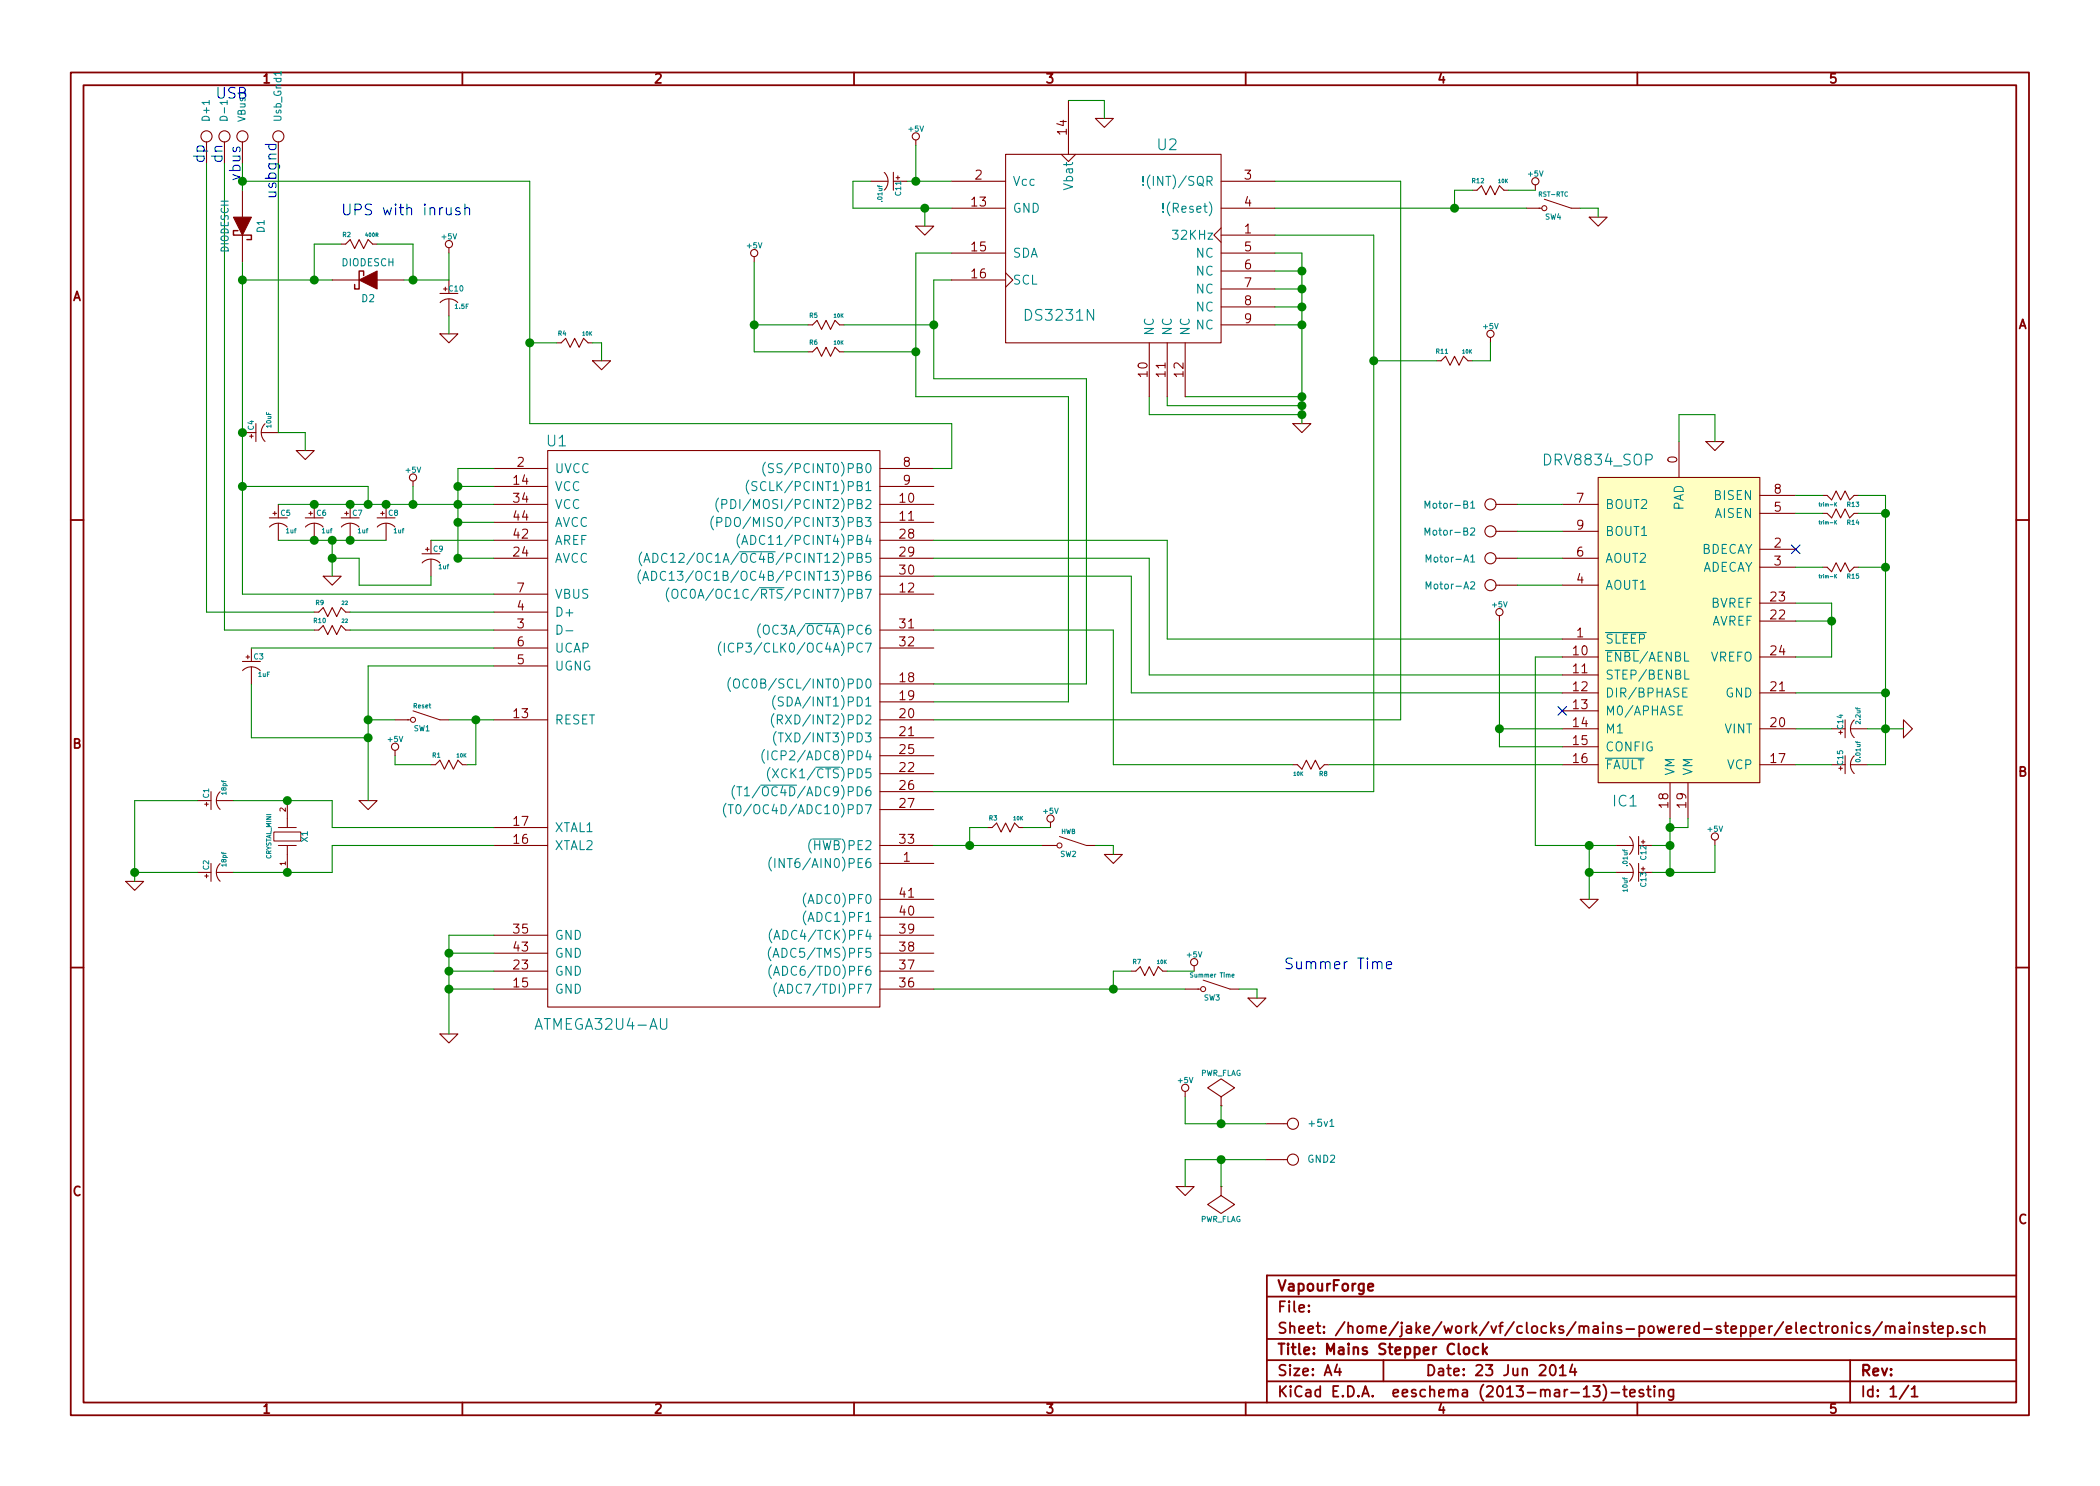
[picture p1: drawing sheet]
<svg xmlns="http://www.w3.org/2000/svg" width="297mm" height="210mm" viewBox="0 0 297 210" stroke-linecap="round" stroke-linejoin="round" font-family="sans-serif">
<g fill="none" stroke="#840000" stroke-width=".25">
<path d="M10 10.3h277v189.9h-277zM11.8 12.1h273.4v186.3h-273.4zM65.4 10.3v1.8M120.8 10.3v1.8M176.2 10.3v1.8M231.6 10.3v1.8M10 73.6h1.8M285.2 73.6h1.8M10 136.9h1.8M285.2 136.9h1.8M65.4 198.4v1.8M120.8 198.4v1.8"/>
<path d="M176.2 198.4v1.8M179.2 192.5h106M179.2 195.4h106M179.2 189.5h106M179.2 183.5h106M185.1 185.5h.1l-.1 .1v-.1v.1M185.1 184.7l.1 .1h-.1v-.1v.1M189.1 193l-.3 1.1h.9M189.5 193.6v1M195.7 192.5v2.9M219.4 193.3a.35 .35 0 0 1 .3-.2 .35 .35 0 0 1 .3 .3 .77 .77 0 0 1-.4 1.2 .9 .9 0 0 1-.2-1.3zM220.6 193.5l.5-.4v1.5"/>
<path d="M220.6 194.6h.9M222.4 193l-.4 1.1h1M222.8 193.6v1M225.3 196.1h1l-.5 .6 .4 .1 .1 .2-.1 .5-.2 .1h-.4l-.3-.1M226.8 195.9a1.71 1.71 0 0 1 0 2.3M227.9 197h1.2M229.6 196.6h.5M229.8 196.1v1.3l.2 .2h.1M230.6 197.1l.7-.1-.1-.3-.4-.1-.2 .2v.7l.2 .1 .4-.1M231.6 198.4v1.8M232.4 196.7a.37 .37 0 0 0-.5 .1v.1a.54 .54 0 0 0 .5 .3l.1 .1-.1 .2-.1 .1-.4-.1M232.9 196.6h.6"/>
<path d="M233.1 196.1v1.3l.2 .2h.2M234 196.1l-.1 .1 .1 .1 .1-.1-.1-.1v.2M234 196.6v1M234.7 196.7a.38 .38 0 0 1 .7 .1v.8M234.7 196.6v1M236.7 196.6v1.2a.39 .39 0 0 1-.6 .2M236.7 196.7l-.4-.1-.3 .3 .1 .6 .2 .1 .4-.1M257.2 187.6h.6M257.4 187.1v1.3l.2 .2h.2M258.3 187.6v1M258.7 187.6l-.3 .1-.1 .2M259.2 187.8a.41 .41 0 0 1 .7 .1v.4a.41 .41 0 0 1-.4 .3 .41 .41 0 0 1-.3-.3z"/>
<path d="M260.6 187.8a.38 .38 0 0 1 .6 0v.8M260.6 187.6v1M261.7 192.5v5.9M261.9 187.1l-.1 .1 .1 .1 .1-.1-.1-.1v.2M261.9 187.6v1M263.3 187.7l-.5-.1-.2 .3v.6l.2 .1 .5-.1M264.4 187.7a.37 .37 0 0 0-.5 .1v.1a.54 .54 0 0 0 .5 .3l.1 .1-.1 .2-.1 .1-.4-.1M266.2 187l-1.3 2M266.7 187.8a.38 .38 0 0 1 .7 0v.8M266.7 187.6v1M267.4 187.8a.36 .36 0 0 1 .3-.2 .36 .36 0 0 1 .3 .2v.8M268.7 187.7l.2-.1 .4 .1 .1 .9"/>
<path d="M269.4 188l-.5 .1-.2 .2v.2l.2 .1 .5-.1M270 196l-1.3 2M270.1 187.1l-.1 .1 .1 .1 .1-.1-.1-.1v.2M270.1 187.6v1M270.4 196.5l.4-.4v1.5M270.4 197.6h.8M270.8 187.8a.38 .38 0 0 1 .6 0v.8M270.8 187.6v1M272.6 187.7a.37 .37 0 0 0-.5 .1v.1a.54 .54 0 0 0 .5 .3l.1 .1-.1 .2-.1 .1-.4-.1M273.2 187.6h.5M273.4 187.1v1.3l.2 .2h.1M274.1 188.1l.8-.1-.1-.3-.4-.1-.3 .2 .1 .7 .2 .1 .4-.1"/>
<path d="M275.5 187.7a.48 .48 0 0 1 .6 .1l.1 .1-.1 .6a.48 .48 0 0 1-.6 0M275.5 187.6v1.5M276.9 188.5v.1l-.1-.1h.1v.1M278.1 187.7a.37 .37 0 0 0-.6 .1v.1a.54 .54 0 0 0 .6 .3l.1 .1-.1 .2-.2 .1-.4-.1M279.4 187.7l-.4-.1-.3 .3 .1 .6 .2 .1 .4-.1M280.1 187.8a.38 .38 0 0 1 .6 0v.8M280.1 187.1v1.5M285.2 180.5h-106v17.9"/>
</g>
<path d="M207.1 190.7a.41 .41 0 0 1 .7 .2v.4a.41 .41 0 0 1-.4 .3 .41 .41 0 0 1-.4-.3zM209.1 190.7l-.4-.1-.3 .3 .1 .6 .2 .1 .4-.1M209.8 190.1v1.5M209.9 191.1l.4 .5M210.3 190.6l-.5 .6" fill="none" stroke="#840000" stroke-width=".3"/>
<g fill="none" stroke="#840000" stroke-width=".14">
<path d="M217.7 29.5h.4M218.4 28.2l3.8 1.3M38.7 117.7h3.8v1.3h-3.8zM39.4 119.6h2.5zM39.4 117.1h2.5zM57.7 101.8h.4M58.4 100.6l3.8 1.2M149.1 119.6h.4M149.9 118.4l3.8 1.2M169.4 139.9h.4M170.2 138.7l3.8 1.2"/>
<circle cx="218.4" cy="29.5" r=".36"/>
<circle cx="58.4" cy="101.8" r=".36"/>
<circle cx="149.9" cy="119.6" r=".36"/>
<circle cx="170.2" cy="139.9" r=".36"/>
</g>
<g fill="none" stroke="#840000" stroke-width=".15">
<path d="M129.5 19.8v.8M151.1 14.2v7.6M154.9 16.8h2.6l-1.3 1.2zM29.2 20.1v.5M31.7 20.1v.5M34.3 20.1v.5M34.3 26.9v3.8M34.3 33.3v3.8M39.4 20.1v3M47 39.6h3.8M48.3 34.5h.6l.6-.6 .7 1.3 .6-1.3 .6 1.3 .7-1.3 .6 .6h.6M53.3 39.6h3.8"/>
<path d="M63.5 35v.8M63.5 39.6v1.9M106.7 36.3v.8M123.2 25.6h2.4M125.1 24.4a1.72 1.72 0 0 1 0 2.5M126.4 24.4v2.5M126.4 25.6h1.9M126.7 25.1h.6M127 24.9v.5M129.5 32h2.6l-1.3 1.3zM134.6 29.5h7.6M134.6 25.6h7.6"/>
<path d="M134.6 35.8h7.6M134.6 39.6h7.6M142.2 21.8h30.5v26.7h-30.5zM142.2 38.6l1.1 1-1.1 1M150.1 21.8l1 1.1 1-1.1M172.7 32.3l-1 1 1 1M172.7 29.5h7.6M172.7 33.3h7.6M172.7 25.6h7.6M172.7 35.8h7.6M172.7 38.3h7.6M208.3 26.9h.6l.6-.6 .7 1.3 .6-1.3 .7 1.3 .6-1.3 .6 .6h.7"/>
<path d="M215.9 29.5h1.9M217.2 26.2v.7M222.2 29.5h1.3M224.8 30.7h2.5l-1.2 1.3zM36.2 59.9v2.6M37.5 60a1.72 1.72 0 0 0 0 2.5M62.2 41.5h2.6M62.2 47.2h2.6l-1.3 1.3zM62.3 42.8a1.72 1.72 0 0 1 2.4 0M62.7 40.9h.5M63 40.6v.5M63.5 42.3v2.4"/>
<path d="M78.7 48.5h.7l.6-.6 .6 1.2 .7-1.2 .6 1.2 .6-1.2 .7 .6h.6M83.8 51h2.6l-1.3 1.3zM114.3 49.8h.6l.7-.7 .6 1.3 .6-1.3 .7 1.3 .6-1.3 .6 .7h.7M114.3 46h.6l.7-.7 .6 1.3 .6-1.3 .7 1.3 .6-1.3 .6 .7h.7M162.6 48.5v7.6M165.1 48.5v7.6M167.6 48.5v7.6M172.7 46h7.6M172.7 40.9h7.6M172.7 43.4h7.6M182.9 59.9h2.5l-1.3 1.3zM203.2 51h.6l.7-.6 .6 1.3 .6-1.3 .7 1.3 .6-1.3 .6 .6h.7"/>
<path d="M210.8 47.7v.8M34.3 61.2h1.9M35.3 61.7h.5M35.6 61.5v.5M37 61.2h2.4M38.1 73.3h2.5M38.1 74.6a1.72 1.72 0 0 1 2.5 0M38.6 72.6h.5M38.9 72.4v.5M39.4 71.4v1.9M39.4 74v2.4M41.9 63.7h2.5l-1.2 1.3z"/>
<path d="M43.2 73.3h2.5M43.2 74.6a1.72 1.72 0 0 1 2.5 0M43.7 72.6h.5M43.9 72.4v.5M44.4 71.4v1.9M44.4 74v2.4M48.3 73.3h2.5M48.3 74.6a1.72 1.72 0 0 1 2.5 0M48.8 72.6h.5M49 72.4v.5M49.5 71.4v1.9M49.5 74v2.4"/>
<path d="M53.3 73.3h2.6M53.4 74.6a1.72 1.72 0 0 1 2.5 0M53.8 72.6h.6M54.1 72.4v.5M54.6 71.4v1.9M54.6 74v2.4M58.4 68.1v.7M59.7 78.4h2.5M59.7 79.6a1.72 1.72 0 0 1 2.5 0M60.2 77.7h.5M60.5 77.5v.5M61 76.4v2"/>
<path d="M61 79.1v2.4M69.8 66.3h7.7M69.8 68.8h7.7M69.8 71.4h7.7M69.8 73.9h7.7M69.8 76.4h7.7M69.8 79h7.7M77.5 63.7h47v78.8h-47zM124.5 66.3h7.6M124.5 68.8h7.6M124.5 71.4h7.6M124.5 73.9h7.6"/>
<path d="M124.5 76.4h7.6M124.5 79h7.6M211.6 71.4h3M211.6 79h3M211.6 75.2h3M221 71.4h5.1M221 79h5.1M221 75.2h5.1M226.1 67.6h22.8v43.1h-22.8zM237.5 62.5v5.1M241.3 62.5h2.5l-1.2 1.2zM248.9 77.7h5.1"/>
<path d="M248.9 72.6h5.1M248.9 70.1h5.1M257.8 72.6h.6l.7 .7 .6-1.3 .6 1.3 .7-1.3 .6 1.3 .7-.7h.6M257.8 70.1h.6l.7 .6 .6-1.2 .6 1.2 .7-1.2 .6 1.2 .7-.6h.6M34.3 93.6h2.5M34.3 94.9a1.72 1.72 0 0 1 2.5 0M34.8 93h.5M35.1 92.7v.5M35.6 91.7v1.9M35.6 94.4v2.4M44.4 86.6h.7l.6-.6 .7 1.2 .6-1.2 .6 1.2 .7-1.2 .6 .6h.6M44.4 89.1h.7l.6-.6 .7 1.3 .6-1.3 .6 1.3 .7-1.3 .6 .6h.6"/>
<path d="M45.7 81.5h2.6l-1.3 1.3zM69.8 89.1h7.7M69.8 86.6h7.7M69.8 94.2h7.7M69.8 91.7h7.7M69.8 84.1h7.7M124.5 89.1h7.6M124.5 91.7h7.6M124.5 84.1h7.6M124.5 81.5h7.6M124.5 96.8h7.6M124.5 99.3h7.6"/>
<path d="M211.6 82.8h3M212.1 87.1v.8M221 90.4h5.1M221 82.8h5.1M221 93h5.1M221 95.5h5.1M221 98h5.1M248.9 80.3h5.1M248.9 93h5.1M248.9 98h5.1M248.9 87.9h5.1M248.9 85.3h5.1"/>
<path d="M257.8 80.3h.6l.7 .6 .6-1.3 .6 1.3 .7-1.3 .6 1.3 .7-.6h.6M27.9 113.3h1.9M29 113.8h.5M29.2 113.5v.5M29.8 112v2.5M30.6 113.3h2.4M31.1 112a1.72 1.72 0 0 0 0 2.5M40.6 119.6v3.8M40.6 113.3v3.8M50.8 113.3h2.5l-1.2 1.2zM55.9 106.2v.7M55.9 101.8h1.9"/>
<path d="M61 108.2h.6l.6-.6 .7 1.2 .6-1.2 .6 1.2 .7-1.2 .6 .6h.6M62.2 101.8h1.3M69.8 119.6h7.7M69.8 101.8h7.7M69.8 117.1h7.7M124.5 119.6h7.6M124.5 101.8h7.6M124.5 104.4h7.6M124.5 109.5h7.6M124.5 106.9h7.6M124.5 112h7.6M124.5 114.5h7.6"/>
<path d="M139.7 117.1h.6l.7-.6 .6 1.2 .6-1.2 .7 1.2 .6-1.2 .6 .6h.7M147.3 119.6h1.9M148.6 116.3v.8M153.7 119.6h1.2M182.9 108.2h.6l.6 .6 .7-1.2 .6 1.2 .7-1.2 .6 1.2 .6-.6h.7M221 108.2h5.1M221 103.1h5.1M221 100.6h5.1M221 105.7h5.1M228.6 119.6h2.4M230.5 118.4a1.72 1.72 0 0 1 0 2.5M231.8 118.4v2.5"/>
<path d="M231.8 119.6h1.9M232.2 119.1h.5M232.4 118.9v.5M236.2 110.7v5.1M238.8 110.7v5.1M242.6 118.9v.7M248.9 108.2h5.1M248.9 103.1h5.1M259.1 108.2h1.9M259.1 103.1h1.9M260.1 103.6h.5M260.1 108.7h.5"/>
<path d="M260.3 103.4v.5M260.3 108.5v.5M261 101.8v2.6M261 106.9v2.6M261.7 108.2h2.5M261.7 103.1h2.5M262.3 101.9a1.72 1.72 0 0 0 0 2.5M262.3 107a1.72 1.72 0 0 0 0 2.4M269.2 101.8l1.3 1.3-1.3 1.3zM17.8 124.7h2.5l-1.3 1.3zM27.9 123.4h1.9M29 123.9h.5"/>
<path d="M29.2 123.7v.5M29.8 122.2v2.5M30.6 123.4h2.4M31.1 122.2a1.72 1.72 0 0 0 0 2.5M69.8 137.4h7.7M69.8 134.9h7.7M69.8 139.9h7.7M69.8 132.3h7.7M124.5 122.2h7.6M124.5 129.8h7.6M124.5 127.2h7.6M124.5 137.4h7.6"/>
<path d="M124.5 134.9h7.6M124.5 139.9h7.6M124.5 132.3h7.6M156.2 120.9h2.5l-1.2 1.3zM160 137.4h.7l.6-.6 .6 1.2 .7-1.2 .6 1.2 .6-1.2 .7 .6h.6M167.6 139.9h1.9M168.9 136.6v.8M174 139.9h1.3M223.5 127.2h2.6l-1.3 1.3zM228.6 123.4h2.4M230.5 122.2a1.72 1.72 0 0 1 0 2.5M231.8 122.2v2.5"/>
<path d="M231.8 123.4h1.9M232.2 122.9h.5M232.4 122.7v.5M62.2 146.3h2.6l-1.3 1.3zM167.6 154.4v.8M172.7 156.5h.1M172.7 155.2l1.9-1.3-1.9-1.3-1.9 1.3 1.9 1.3v1.3M176.5 141.2h2.6l-1.3 1.3zM179.1 159h3M166.4 167.9h2.5l-1.3 1.3zM172.7 167.9h.1M172.7 167.9v1.3l1.9 1.2-1.9 1.3-1.9-1.3 1.9-1.2"/>
<path d="M179.1 164.1h3"/>
<circle cx="29.2" cy="19.3" r=".79"/>
<circle cx="31.7" cy="19.3" r=".79"/>
<circle cx="34.3" cy="19.3" r=".79"/>
<circle cx="39.4" cy="19.3" r=".79"/>
<circle cx="129.5" cy="19.3" r=".51"/>
<circle cx="63.5" cy="34.5" r=".51"/>
<circle cx="106.7" cy="35.8" r=".51"/>
<circle cx="217.2" cy="25.6" r=".51"/>
<circle cx="210.8" cy="47.2" r=".51"/>
<circle cx="58.4" cy="67.6" r=".51"/>
<circle cx="210.8" cy="79" r=".79"/>
<circle cx="210.8" cy="75.2" r=".79"/>
<circle cx="210.8" cy="71.4" r=".79"/>
<circle cx="210.8" cy="82.8" r=".79"/>
<circle cx="212.1" cy="86.6" r=".51"/>
<circle cx="55.9" cy="105.7" r=".51"/>
<circle cx="148.6" cy="115.8" r=".51"/>
<circle cx="242.6" cy="118.4" r=".51"/>
<circle cx="168.9" cy="136.1" r=".51"/>
<circle cx="167.6" cy="153.9" r=".51"/>
<circle cx="182.9" cy="159" r=".79"/>
<circle cx="182.9" cy="164.1" r=".79"/>
</g>
<g fill="none" stroke="#008484" stroke-width=".15">
<path d="M32.1 14.2v.6M39.8 10.1v.6M161.7 26.1v.1M161.7 25v.7M164.5 29.9v.1M164.5 28.8v.8M90.8 78.1a1.51 1.51 0 0 0 0 2M91.1 79.6l.4-1.3 .4 1.3M91.2 79.2h.6M92.4 78.3a.66 .66 0 0 1 .7 .4 .66 .66 0 0 1-.3 .8l-.4 .1zM94.3 78.4a.5 .5 0 0 0-.6 0 .5 .5 0 0 0-.1 .6 .47 .47 0 0 0 .2 .5 .47 .47 0 0 0 .5-.1M100.9 73a1.51 1.51 0 0 0 0 2"/>
<path d="M101.4 73.9l.6-.1 .1-.2v-.3l-.2-.1h-.5v1.3M101.6 70.5a1.51 1.51 0 0 0 0 1.9M102.1 71.3h.6l.1-.2v-.3l-.2-.1h-.5v1.3M102.7 73.2a.66 .66 0 0 1 .7 .4 .66 .66 0 0 1-.3 .8l-.4 .1zM103.4 70.7a.66 .66 0 0 1 .7 .4 .66 .66 0 0 1-.2 .8l-.5 .1zM104.6 78.1h5.1M104.6 75.6a1.51 1.51 0 0 0 0 1.9M104.9 77l.4-1.2 .5 1.2M105.1 76.7h.5M105.9 67.9a1.51 1.51 0 0 0 0 2M107.1 68.2a.57 .57 0 0 0-.7 0v.4l.5 .3 .2 .3-.3 .2-.5-.1M108.3 65.4a1.51 1.51 0 0 0 0 2"/>
<path d="M109.4 65.7a.57 .57 0 0 0-.7 0v.4l.6 .2 .1 .3-.2 .3-.5-.1M208 71.2l.3-.3v1M208 74.8l.4-.1 .2 .1v.2l-.6 .7h.6M208 78.8l.3-.3v1M208 71.9h.6M208 79.5h.6M78.8 88.5a.66 .66 0 0 1 .7 .4 .66 .66 0 0 1-.2 .8h-.5zM80.1 89.2h.9M90.6 80.6a1.51 1.51 0 0 0 0 2M90.9 82.1l.4-1.3 .4 1.3M91 81.7h.6M92.2 80.8a.66 .66 0 0 1 .7 .4 .66 .66 0 0 1-.2 .8l-.5 .1z"/>
<path d="M94.2 80.9a.5 .5 0 0 0-.7 0 .5 .5 0 0 0-.1 .7 .47 .47 0 0 0 .2 .4 .47 .47 0 0 0 .6 0M94.6 83.2a1.51 1.51 0 0 0 0 1.9M95.1 83.6a.44 .44 0 0 1 .6-.2 .83 .83 0 0 1-.1 1.3 .44 .44 0 0 1-.6-.5zM97.1 83.5a.5 .5 0 0 0-.6 0 .5 .5 0 0 0-.1 .6 .47 .47 0 0 0 .2 .5 .47 .47 0 0 0 .5-.1M102 90.8a1.51 1.51 0 0 0 0 2M102.5 91v1.3M103.3 95.9a1.51 1.51 0 0 0 0 1.9M103.8 91.1a.5 .5 0 0 0-.6 0 .5 .5 0 0 0-.2 .6 .47 .47 0 0 0 .3 .5 .47 .47 0 0 0 .5-.1M103.8 96.3a.44 .44 0 0 1 .6-.2 .83 .83 0 0 1-.1 1.3 .44 .44 0 0 1-.5-.5zM107.4 83.2h3.5M107.5 88.3a1.51 1.51 0 0 0 0 1.9M108 88.6a.44 .44 0 0 1 .6-.1 .83 .83 0 0 1-.1 1.2 .44 .44 0 0 1-.5-.4z"/>
<path d="M109.7 98.4a1.51 1.51 0 0 0 0 2M110.8 98.7a.57 .57 0 0 0-.7 0v.4l.6 .2 .1 .3-.2 .3-.5-.1M113.9 88.2h4.9M208 82.4l.4-.1 .2 .1v.2l-.6 .7h.6M227.1 89.5h5.8M227.1 92h4.7M238 99.9h-.6v1.3h.6M238 97.9h.5M238.3 92.3v1.2h.6M238.3 94.8v1.3h.6M238.6 97.4h-.6v1.2h.6M102.7 113.7a1.51 1.51 0 0 0 0 1.9"/>
<path d="M103 113.9h.7M103.4 113.9v1.2M103.9 111.1a1.51 1.51 0 0 0 0 2M104.2 114l.3-.1a.72 .72 0 0 1-.1 1.2l-.2-.1-.1-.4zM104.2 111.3h.7M104.6 111.3v1.3M105.3 111.7l.4-.4v1.3M105.3 112.6h.7M107.6 111.1h5.1M108.1 106a1.51 1.51 0 0 0 0 2M108.6 106.2v1.3M108.9 108.6a1.51 1.51 0 0 0 0 1.9"/>
<path d="M109.3 108.8l.8 1.3M109.5 101a1.51 1.51 0 0 0 0 1.9M109.8 103.5a1.51 1.51 0 0 0 0 2M110 101.8l.6-.1 .1-.1-.1-.3-.2-.1h-.4v1.2M110.1 103.7h.7M110.1 108.8l-.8 1.3M110.3 101.8l.4 .6M110.4 103.7v1.3M114.9 118.7h4.1M115.4 108.6h3.4M227.1 107.3h5.5M237.4 100.5h.4"/>
<path d="M109 134a1.51 1.51 0 0 0 0 1.9M109.1 121.3a1.51 1.51 0 0 0 0 1.9M109.1 136.5a1.51 1.51 0 0 0 0 2M109.2 131.4a1.51 1.51 0 0 0 0 2M109.3 135.5l.5-1.3 .4 1.3M109.4 138l.4-1.3 .5 1.3M109.5 132.9l.4-1.3 .4 1.3M109.5 135.1h.6M109.6 121.5v1.3M109.8 139.1a1.51 1.51 0 0 0 0 1.9M114 128.9a1.51 1.51 0 0 0 0 2M114 126.4a1.51 1.51 0 0 0 0 1.9"/>
<path d="M110.1 140.5l.4-1.2 .5 1.2M110.3 140.2h.5M188.1 159.4h.6"/>
</g>
<path d="M37.5 20.4h1.5M38.1 20.4a.48 .48 0 0 0 .1 .7l.6 .1a.48 .48 0 0 0 .2-.8M65 29.5l-.3-.1-.3 .2 .1 .2 .5 .2 .1 .1-.1 .2-.1 .1-.5-.1M65.8 29.5a.38 .38 0 0 1 .6 .1v.8M65.8 28.9v1.5M196.1 136.6l.7-.2v-.3h-.5l-.2 .2 .1 .7 .1 .1 .5-.1" fill="none" stroke="#0000c2" stroke-width=".15"/>
<path d="M259.6 73.9l.2 .3M259.6 71.3l.2 .3M259.8 73.7l-.3 .2M259.8 71.1l-.3 .3M259.6 81.5l.2 .3M259.8 81.3l-.3 .3M262.5 104.9l.1 .1h.5M262.7 104.9v.3M174.3 138h.3l-.1-.1-.2-.1v.1v.3h.2" fill="none" stroke="#008484" stroke-width=".14"/>
<path d="M226.1 67.6h22.8v43.1h-22.8z" fill="#ffffc2" stroke="#ffffc2" stroke-width=".25"/>
<path d="M253.4 77.1l1.2 1.2M254.6 77.1l-1.2 1.2M220.4 100l1.2 1.2M221.6 100l-1.2 1.2" fill="none" stroke="#000084" stroke-width=".15"/>
<g fill="none" stroke="#008400" stroke-width=".15">
<path d="M151.1 14.2h5.1v2.6M29.2 23.1v63.5h15.2M31.7 23.1v66h12.7M34.3 23.1v3.8M34.3 37.1v47h35.5M34.3 25.6h40.6v34.3h59.7v6.4h-2.5M34.3 39.6h12.7M39.4 23.1v38.1h3.8v2.5M48.3 34.5h-3.9v5.1M53.3 34.5h5.1v5.1M63.5 35.8v3.8h-6.4M106.7 37.1v12.7h7.6"/>
<path d="M123.2 25.6h-2.6v3.9h14M128.3 25.6h6.3M129.5 20.6v5M130.8 29.5v2.5M134.6 35.8h-5.1v20.3h21.6v43.2h-19M134.6 39.6h-2.5v14h21.6v43.2h-21.6M180.3 25.6h17.8v76.2h-66M180.3 33.3h14v78.7h-62.2M180.3 35.8h3.8v24.1M180.3 38.3h3.8M180.3 29.5h35.6M208.3 26.9h-2.6v2.6"/>
<path d="M213.4 26.9h3.8M223.5 29.5h2.6v1.2M63.5 44.7v2.5M74.9 48.5h3.8M83.8 48.5h1.3v2.5M106.7 46h7.6M119.4 46h12.7M119.4 49.8h10.1M162.6 56.1v2.6h21.5M165.1 56.1v1.3h19M167.6 56.1h16.5M180.3 40.9h3.8"/>
<path d="M180.3 43.4h3.8M180.3 46h3.8M194.3 51h8.9M210.8 48.5v2.5h-2.5M34.3 68.8h17.8v2.6M39.4 71.4h30.4M39.4 76.4h15.2M47 79h3.8v3.8h10.2v-1.3M47 76.4v5.1M58.4 68.8v2.6M61 76.4h8.8M64.8 68.8h5"/>
<path d="M64.8 73.9h5M69.8 66.3h-5v12.7h5M132.1 79h30.5v16.5h58.4M132.1 76.4h33v14h55.9M214.6 71.4h6.4M214.6 79h6.4M214.6 75.2h6.4M237.5 62.5v-3.8h5.1v3.8M254 70.1h3.8M254 72.6h3.8M262.9 70.1h3.8v38.1h-2.5M262.9 72.6h3.8"/>
<path d="M35.6 91.7h34.2M35.6 96.8v7.6h16.5M49.5 86.6h20.3M49.5 89.1h20.3M69.8 94.2h-17.7v19.1M132.1 89.1h25.4v19.1h25.4M132.1 81.5h27.9v16.5h61M212.1 87.9v17.8h8.9M214.6 82.8h6.4M221 93h-3.8v26.6h11.4M254 98h12.7M254 85.3h5.1v7.7h-5.1"/>
<path d="M254 87.9h5.1M254 80.3h3.8M262.9 80.3h3.8M27.9 113.3h-8.9v11.4M33 113.3h14v3.8h22.8M52.1 101.8h3.8M55.9 106.9v1.3h5.1M63.5 101.8h6.3M67.3 101.8v6.4h-1.3M69.8 119.6h-22.8v3.8h-14M132.1 119.6h15.2M139.7 117.1h-2.5v2.5"/>
<path d="M144.8 117.1h3.8M154.9 119.6h2.6v1.3M188 108.2h33M212.1 103.1h8.9M224.8 119.6v7.6M233.7 119.6h2.5M236.2 115.8v7.6M238.8 115.8v1.3h-2.6M242.6 119.6v3.8h-8.9M254 108.2h5.1M254 103.1h5.1M264.2 103.1h5"/>
<path d="M19 123.4h8.9M63.5 139.9h6.3M63.5 137.4h6.3M63.5 134.9h6.3M69.8 132.3h-6.3v14M132.1 139.9h35.5M160 137.4h-2.5v2.5M165.1 137.4h3.8M175.3 139.9h2.5v1.3M224.8 123.4h3.8M167.6 155.2v3.8h11.5M172.7 156.5v2.5"/>
<path d="M172.7 164.1v3.8M179.1 164.1h-11.5v3.8"/>
</g>
<g fill="#008400" stroke="#008400" stroke-width=".25">
<circle cx="64.8" cy="71.4" r=".51"/>
<circle cx="64.8" cy="68.8" r=".51"/>
<circle cx="34.3" cy="61.2" r=".51"/>
<circle cx="64.8" cy="79" r=".51"/>
<circle cx="52.1" cy="104.4" r=".51"/>
<circle cx="52.1" cy="101.8" r=".51"/>
<circle cx="40.6" cy="123.4" r=".51"/>
<circle cx="40.6" cy="113.3" r=".51"/>
<circle cx="19" cy="123.4" r=".51"/>
<circle cx="63.5" cy="139.9" r=".51"/>
<circle cx="63.5" cy="137.4" r=".51"/>
<circle cx="63.5" cy="134.9" r=".51"/>
<circle cx="137.2" cy="119.6" r=".51"/>
<circle cx="64.8" cy="73.9" r=".51"/>
<circle cx="54.6" cy="71.4" r=".51"/>
<circle cx="49.5" cy="71.4" r=".51"/>
<circle cx="44.5" cy="71.4" r=".51"/>
<circle cx="44.5" cy="76.4" r=".51"/>
<circle cx="49.5" cy="76.4" r=".51"/>
<circle cx="47" cy="76.4" r=".51"/>
<circle cx="47" cy="79" r=".51"/>
<circle cx="58.4" cy="71.4" r=".51"/>
<circle cx="67.3" cy="101.8" r=".51"/>
<circle cx="172.7" cy="164.1" r=".51"/>
<circle cx="172.7" cy="159" r=".51"/>
<circle cx="184.2" cy="38.3" r=".51"/>
<circle cx="184.2" cy="40.9" r=".51"/>
<circle cx="184.2" cy="43.4" r=".51"/>
<circle cx="184.2" cy="46" r=".51"/>
<circle cx="184.2" cy="56.1" r=".51"/>
<circle cx="184.2" cy="57.4" r=".51"/>
<circle cx="184.2" cy="58.7" r=".51"/>
<circle cx="52.1" cy="71.4" r=".51"/>
<circle cx="34.3" cy="68.8" r=".51"/>
<circle cx="129.5" cy="49.8" r=".51"/>
<circle cx="132.1" cy="46" r=".51"/>
<circle cx="106.7" cy="46" r=".51"/>
<circle cx="205.7" cy="29.5" r=".51"/>
<circle cx="157.5" cy="139.9" r=".51"/>
<circle cx="212.1" cy="103.1" r=".51"/>
<circle cx="259.1" cy="87.9" r=".51"/>
<circle cx="266.7" cy="103.1" r=".51"/>
<circle cx="236.2" cy="117.1" r=".51"/>
<circle cx="236.2" cy="119.6" r=".51"/>
<circle cx="236.2" cy="123.4" r=".51"/>
<circle cx="224.8" cy="123.4" r=".51"/>
<circle cx="224.8" cy="119.6" r=".51"/>
<circle cx="266.7" cy="98" r=".51"/>
<circle cx="266.7" cy="80.3" r=".51"/>
<circle cx="266.7" cy="72.6" r=".51"/>
<circle cx="194.3" cy="51" r=".51"/>
<circle cx="129.5" cy="25.6" r=".51"/>
<circle cx="130.8" cy="29.5" r=".51"/>
<circle cx="34.3" cy="39.6" r=".51"/>
<circle cx="44.5" cy="39.6" r=".51"/>
<circle cx="58.4" cy="39.6" r=".51"/>
<circle cx="74.9" cy="48.5" r=".51"/>
</g>
<g fill="#840000" stroke="#840000" stroke-width=".15">
<path d="M33 30.7h2.6l-1.3 2.6z"/>
<path d="M50.8 39.6l2.5-1.3v2.6z"/>
</g>
<path d="M33.7 32.6h-.7v.7h2.6v.6h-.7M51.4 39v-.7h-.6v2.6h-.6v-.6" fill="none" stroke="#840000" stroke-width=".2"/>
<g font-size="2.1" fill="#0000c2">
<text x="30.5" y="14">USB</text>
<text x="29" y="23.1" transform="rotate(-90 29 23.1)">dp</text>
<text x="31.5" y="23.1" transform="rotate(-90 31.5 23.1)">dn</text>
<text x="39.1" y="28.2" transform="rotate(-90 39.1 28.2)">usbgnd</text>
<text x="48.3" y="30.5">UPS with inrush</text>
<text x="181.6" y="137.2">Summer Time</text>
</g>
<g font-size="2.1" fill="#008484">
<text x="163.8" y="21.3">U2</text>
<text x="145.3" y="45.4">DS3231N</text>
<text x="77.4" y="63.2">U1</text>
<text x="218.6" y="65.9">DRV8834_SOP</text>
<text x="228.2" y="114.1">IC1</text>
<text x="76.1" y="145.7">ATMEGA32U4-AU</text>
</g>
<text font-size="2.1" fill="#008400" x="34" y="25.6" transform="rotate(-90 34 25.6)">vbus</text>
<g font-size="2.1" fill="#840000">
<text x="180.7" y="182.7">VapourForge</text>
<text x="180.7" y="185.7">File:</text>
<text x="180.7" y="188.7">Sheet: /home/jake/work/vf/clocks/mains-powered-stepper/electronics/mainstep.sch</text>
<text x="180.7" y="191.7">Title: Mains Stepper Clock</text>
<text x="180.7" y="194.7">Size: A4</text>
<text x="180.7" y="197.7">KiCad E.D.A. eeschema (2013-mar-13)-testing</text>
<text x="201.7" y="194.7">Date: 23 Jun 2014</text>
<text x="263.2" y="197.7">Id: 1/1</text>
<text x="263.2" y="194.7">Rev:</text>
</g>
<g font-size="1.8" fill="#840000">
<text x="37.2" y="11.8">1</text>
<text x="92.6" y="11.8">2</text>
<text x="148" y="11.8">3</text>
<text x="203.4" y="11.8">4</text>
<text x="258.8" y="11.8">5</text>
<text x="150.9" y="19" transform="rotate(-90 150.9 19)">14</text>
<text x="137.5" y="29.2">13</text>
<text x="137.9" y="25.4">2</text>
<text x="176" y="25.4">3</text>
<text x="176" y="29.2">4</text>
<text x="137.5" y="35.6">15</text>
<text x="176" y="33">1</text>
<text x="176" y="35.6">5</text>
<text x="137.5" y="39.4">16</text>
<text x="176" y="38.1">6</text>
<text x="176" y="40.6">7</text>
<text x="10.3" y="42.6">A</text>
<text x="176" y="43.2">8</text>
<text x="176" y="45.7">9</text>
<text x="285.5" y="46.5">A</text>
<text x="162.3" y="53.3" transform="rotate(-90 162.3 53.3)">10</text>
<text x="164.8" y="53.3" transform="rotate(-90 164.8 53.3)">11</text>
<text x="167.4" y="53.3" transform="rotate(-90 167.4 53.3)">12</text>
<text x="237.2" y="65.5" transform="rotate(-90 237.2 65.5)">0</text>
<text x="72.7" y="68.6">14</text>
<text x="72.7" y="71.1">34</text>
<text x="73.2" y="66">2</text>
<text x="127.3" y="71.1">10</text>
<text x="127.8" y="66">8</text>
<text x="127.8" y="68.6">9</text>
<text x="223" y="71.1">7</text>
<text x="251" y="69.8">8</text>
<text x="72.7" y="76.2">42</text>
<text x="72.7" y="73.7">44</text>
<text x="127.3" y="73.7">11</text>
<text x="127.3" y="76.2">28</text>
<text x="223" y="74.9">9</text>
<text x="251" y="77.5">2</text>
<text x="251" y="72.4">5</text>
<text x="72.7" y="78.7">24</text>
<text x="73.2" y="83.8">7</text>
<text x="127.3" y="81.3">30</text>
<text x="127.3" y="83.8">12</text>
<text x="127.3" y="78.7">29</text>
<text x="223" y="82.5">4</text>
<text x="223" y="78.7">6</text>
<text x="251" y="80">3</text>
<text x="73.2" y="88.9">3</text>
<text x="73.2" y="86.4">4</text>
<text x="127.3" y="88.9">31</text>
<text x="250.5" y="87.6">22</text>
<text x="250.5" y="85.1">23</text>
<text x="73.2" y="94">5</text>
<text x="73.2" y="91.4">6</text>
<text x="127.3" y="91.4">32</text>
<text x="222.6" y="92.7">10</text>
<text x="222.6" y="95.2">11</text>
<text x="223" y="90.2">1</text>
<text x="250.5" y="92.7">24</text>
<text x="72.7" y="101.6">13</text>
<text x="127.3" y="101.6">20</text>
<text x="127.3" y="96.5">18</text>
<text x="127.3" y="99.1">19</text>
<text x="222.6" y="97.8">12</text>
<text x="222.6" y="100.3">13</text>
<text x="250.5" y="97.8">21</text>
<text x="10.3" y="105.9">B</text>
<text x="127.3" y="104.1">21</text>
<text x="127.3" y="106.7">25</text>
<text x="222.6" y="102.9">14</text>
<text x="222.6" y="105.4">15</text>
<text x="222.6" y="107.9">16</text>
<text x="250.5" y="102.9">20</text>
<text x="250.5" y="107.9">17</text>
<text x="127.3" y="109.2">22</text>
<text x="127.3" y="111.8">26</text>
<text x="285.5" y="109.8">B</text>
<text x="72.7" y="119.4">16</text>
<text x="72.7" y="116.8">17</text>
<text x="127.3" y="119.4">33</text>
<text x="127.3" y="114.3">27</text>
<text x="236" y="114.2" transform="rotate(-90 236 114.2)">18</text>
<text x="238.5" y="114.2" transform="rotate(-90 238.5 114.2)">19</text>
<text x="127.8" y="121.9">1</text>
<text x="127.3" y="129.5">40</text>
<text x="127.3" y="127">41</text>
<text x="72.7" y="137.2">23</text>
<text x="72.7" y="134.6">43</text>
<text x="72.7" y="132.1">35</text>
<text x="127.3" y="137.2">37</text>
<text x="127.3" y="134.6">38</text>
<text x="127.3" y="132.1">39</text>
<text x="72.7" y="139.7">15</text>
<text x="127.3" y="139.7">36</text>
<text x="10.3" y="169.2">C</text>
<text x="285.5" y="173.2">C</text>
<text x="37.2" y="200">1</text>
<text x="92.6" y="200">2</text>
<text x="148" y="200">3</text>
<text x="203.4" y="200">4</text>
<text x="258.8" y="200">5</text>
</g>
<g font-size="1.8" fill="#008484">
<text x="143.3" y="26.3">Vcc</text>
<text x="151.8" y="26.7" transform="rotate(-90 151.8 26.7)">Vbat</text>
<text x="162.8" y="26.3">!(INT)/SQR</text>
<text x="143.3" y="30.1">GND</text>
<text x="165.1" y="30.1">!(Reset)</text>
<text x="166.3" y="33.9">32KHz</text>
<text x="143.3" y="36.4">SDA</text>
<text x="143.3" y="40.3">SCL</text>
<text x="169.1" y="36.4">NC</text>
<text x="169.1" y="39">NC</text>
<text x="169.1" y="41.5">NC</text>
<text x="163.2" y="47.5" transform="rotate(-90 163.2 47.5)">NC</text>
<text x="165.7" y="47.5" transform="rotate(-90 165.7 47.5)">NC</text>
<text x="168.3" y="47.5" transform="rotate(-90 168.3 47.5)">NC</text>
<text x="169.1" y="44.1">NC</text>
<text x="169.1" y="46.6">NC</text>
<text x="78.5" y="66.9">UVCC</text>
<text x="78.5" y="69.5">VCC</text>
<text x="107.2" y="69.5">(SCLK/PCINT1)PB1</text>
<text x="109.7" y="66.9">(SS/PCINT0)PB0</text>
<text x="242.5" y="70.7">BISEN</text>
<text x="78.5" y="77.1">AREF</text>
<text x="78.5" y="72">VCC</text>
<text x="78.5" y="74.5">AVCC</text>
<text x="103.2" y="74.5">(PDO/MISO/PCINT3)PB3</text>
<text x="104.1" y="72">(PDI/MOSI/PCINT2)PB2</text>
<text x="106.2" y="77.1">(ADC11/PCINT4)PB4</text>
<text x="227.1" y="72">BOUT2</text>
<text x="227.1" y="75.8">BOUT1</text>
<text x="238.1" y="72.3" transform="rotate(-90 238.1 72.3)">PAD</text>
<text x="242.5" y="73.3">AISEN</text>
<text x="78.5" y="79.6">AVCC</text>
<text x="94.5" y="82.2">(ADC13/OC1B/OC4B/PCINT13)PB6</text>
<text x="94.5" y="79.6">(ADC12/OC1A/OC4B/PCINT12)PB5</text>
<text x="227.1" y="83.4">AOUT1</text>
<text x="227.1" y="79.6">AOUT2</text>
<text x="240.4" y="78.4">BDECAY</text>
<text x="240.4" y="80.9">ADECAY</text>
<text x="78.5" y="87.2">D+</text>
<text x="78.5" y="84.7">VBUS</text>
<text x="97.7" y="84.7">(OC0A/OC1C/RTS/PCINT7)PB7</text>
<text x="108.5" y="89.8">(OC3A/OC4A)PC6</text>
<text x="241.9" y="88.5">AVREF</text>
<text x="241.9" y="86">BVREF</text>
<text x="78.5" y="94.9">UGNG</text>
<text x="78.5" y="92.3">UCAP</text>
<text x="104.4" y="92.3">(ICP3/CLK0/OC4A)PC7</text>
<text x="227.1" y="91.1">SLEEP</text>
<text x="227.1" y="93.6">ENBL/AENBL</text>
<text x="241.8" y="93.6">VREFO</text>
<text x="105.6" y="97.4">(OC0B/SCL/INT0)PD0</text>
<text x="110.8" y="99.9">(SDA/INT1)PD1</text>
<text x="227.1" y="96.1">STEP/BENBL</text>
<text x="227.1" y="98.7">DIR/BPHASE</text>
<text x="227.1" y="101.2">M0/APHASE</text>
<text x="244" y="98.7">GND</text>
<text x="78.5" y="102.5">RESET</text>
<text x="109.6" y="107.6">(ICP2/ADC8)PD4</text>
<text x="110.8" y="102.5">(RXD/INT2)PD2</text>
<text x="111" y="105">(TXD/INT3)PD3</text>
<text x="227.1" y="103.8">M1</text>
<text x="227.1" y="106.3">CONFIG</text>
<text x="243.9" y="103.8">VINT</text>
<text x="106" y="112.6">(T1/OC4D/ADC9)PD6</text>
<text x="110.1" y="110.1">(XCK1/CTS)PD5</text>
<text x="227.1" y="108.8">FAULT</text>
<text x="236.9" y="109.7" transform="rotate(-90 236.9 109.7)">VM</text>
<text x="239.4" y="109.7" transform="rotate(-90 239.4 109.7)">VM</text>
<text x="244.3" y="108.8">VCP</text>
<text x="78.5" y="117.7">XTAL1</text>
<text x="105.1" y="115.2">(T0/OC4D/ADC10)PD7</text>
<text x="78.5" y="120.3">XTAL2</text>
<text x="110.6" y="122.8">(INT6/AIN0)PE6</text>
<text x="114.7" y="120.3">(HWB)PE2</text>
<text x="114.2" y="130.4">(ADC1)PF1</text>
<text x="114.2" y="127.9">(ADC0)PF0</text>
<text x="78.5" y="135.5">GND</text>
<text x="78.5" y="133">GND</text>
<text x="110" y="135.5">(ADC5/TMS)PF5</text>
<text x="110.1" y="133">(ADC4/TCK)PF4</text>
<text x="78.5" y="138">GND</text>
<text x="78.5" y="140.6">GND</text>
<text x="110" y="138">(ADC6/TDO)PF6</text>
<text x="110.9" y="140.6">(ADC7/TDI)PF7</text>
</g>
<g font-size="1.4" fill="#008484">
<text x="29.6" y="17" transform="rotate(-90 29.6 17)">D+1</text>
<text x="32.2" y="16.8" transform="rotate(-90 32.2 16.8)">D-1</text>
<text x="34.7" y="17.2" transform="rotate(-90 34.7 17.2)">VBus1</text>
<text x="39.8" y="17.1" transform="rotate(-90 39.8 17.1)">Usb_Gnd1</text>
<text x="32.3" y="35.7" transform="rotate(-90 32.3 35.7)">DIODESCH</text>
<text x="37.4" y="32.9" transform="rotate(-90 37.4 32.9)">D1</text>
<text x="48.3" y="37.7">DIODESCH</text>
<text x="51.2" y="42.7">D2</text>
<text x="202" y="72">Motor-B1</text>
<text x="202" y="75.8">Motor-B2</text>
<text x="202" y="79.6">Motor-A1</text>
<text x="202" y="83.4">Motor-A2</text>
<text x="185.3" y="159.4">+5v1</text>
<text x="185" y="164.5">GND2</text>
</g>
<text font-size="1.2" fill="#008484" x="43.5" y="119.1" transform="rotate(-90 43.5 119.1)">X1</text>
<g font-size="1.1" fill="#008484">
<text x="128.6" y="18.6">+5V</text>
<text x="127.4" y="27.6" transform="rotate(-90 127.4 27.6)">C11</text>
<text x="216.2" y="25">+5V</text>
<text x="62.5" y="33.9">+5V</text>
<text x="105.7" y="35.1">+5V</text>
<text x="218.6" y="31.1">SW4</text>
<text x="63.6" y="41.2">C10</text>
<text x="209.9" y="46.6">+5V</text>
<text x="35.9" y="60.8" transform="rotate(-90 35.9 60.8)">C4</text>
<text x="57.5" y="66.9">+5V</text>
<text x="39.7" y="73">C5</text>
<text x="44.8" y="73">C6</text>
<text x="49.9" y="73">C7</text>
<text x="55" y="73">C8</text>
<text x="61.3" y="78">C9</text>
<text x="211.1" y="85.9">+5V</text>
<text x="35.9" y="93.3">C3</text>
<text x="54.9" y="105">+5V</text>
<text x="58.5" y="103.4">SW1</text>
<text x="260.7" y="103.1" transform="rotate(-90 260.7 103.1)">C14</text>
<text x="29.5" y="112.9" transform="rotate(-90 29.5 112.9)">C1</text>
<text x="260.7" y="108.1" transform="rotate(-90 260.7 108.1)">C15</text>
<text x="147.6" y="115.1">+5V</text>
<text x="241.6" y="117.7">+5V</text>
<text x="29.5" y="123.1" transform="rotate(-90 29.5 123.1)">C2</text>
<text x="150" y="121.2">SW2</text>
<text x="232.8" y="125.4" transform="rotate(-90 232.8 125.4)">C13</text>
<text x="232.8" y="121.6" transform="rotate(-90 232.8 121.6)">C12</text>
<text x="167.9" y="135.5">+5V</text>
<text x="170.3" y="141.5">SW3</text>
<text x="166.7" y="153.2">+5V</text>
<text x="169.7" y="152.2">PWR_FLAG</text>
<text x="169.7" y="172.9">PWR_FLAG</text>
</g>
<g font-size="1.1" fill="#840000">
<text x="40.4" y="114.8" transform="rotate(-90 40.4 114.8)">2</text>
<text x="40.4" y="122.4" transform="rotate(-90 40.4 122.4)">1</text>
</g>
<g font-size=".9" fill="#008484">
<text x="124.8" y="28.4" transform="rotate(-90 124.8 28.4)">.01uf</text>
<text x="208.2" y="25.9">R12</text>
<text x="217.8" y="27.8">RST-RTC</text>
<text x="48.5" y="33.5">R2</text>
<text x="64.4" y="43.7">1.5F</text>
<text x="78.9" y="47.5">R4</text>
<text x="114.5" y="45">R5</text>
<text x="114.5" y="48.8">R6</text>
<text x="203.1" y="50">R11</text>
<text x="38.4" y="60.4" transform="rotate(-90 38.4 60.4)">10uF</text>
<text x="261.3" y="71.7">R13</text>
<text x="40.5" y="75.4">1uf</text>
<text x="45.6" y="75.4">1uf</text>
<text x="50.6" y="75.4">1uf</text>
<text x="55.7" y="75.4">1uf</text>
<text x="261.3" y="74.2">R14</text>
<text x="62.1" y="80.5">1uf</text>
<text x="261.3" y="81.9">R15</text>
<text x="44.4" y="88.1">R10</text>
<text x="44.7" y="85.6">R9</text>
<text x="36.6" y="95.8">1uF</text>
<text x="58.5" y="100.2">Reset</text>
<text x="61.2" y="107.2">R1</text>
<text x="263.1" y="107.7" transform="rotate(-90 263.1 107.7)">0.01uf</text>
<text x="263.1" y="102.3" transform="rotate(-90 263.1 102.3)">2.2uf</text>
<text x="32" y="112.4" transform="rotate(-90 32 112.4)">18pf</text>
<text x="186.6" y="109.8">R8</text>
<text x="139.9" y="116.1">R3</text>
<text x="150.1" y="118">HWB</text>
<text x="32" y="122.5" transform="rotate(-90 32 122.5)">18pf</text>
<text x="38.4" y="121.6" transform="rotate(-90 38.4 121.6)">CRYSTAL_MINI</text>
<text x="230.2" y="122.4" transform="rotate(-90 230.2 122.4)">.01uf</text>
<text x="230.2" y="126.1" transform="rotate(-90 230.2 126.1)">10uf</text>
<text x="160.2" y="136.4">R7</text>
<text x="168.5" y="138.3">Summer Time</text>
</g>
<g font-size=".7" fill="#008484">
<text x="212" y="25.9">10K</text>
<text x="51.7" y="33.5">400R</text>
<text x="82.4" y="47.5">10K</text>
<text x="118" y="44.9">10K</text>
<text x="118" y="48.7">10K</text>
<text x="206.9" y="50">10K</text>
<text x="257.5" y="71.6">trim-K</text>
<text x="257.5" y="74.2">trim-K</text>
<text x="257.5" y="81.8">trim-K</text>
<text x="48.4" y="85.6">22</text>
<text x="48.4" y="88.1">22</text>
<text x="64.6" y="107.2">10K</text>
<text x="183" y="109.7">10K</text>
<text x="143.4" y="116">10K</text>
<text x="163.7" y="136.4">10K</text>
</g>
</svg>
